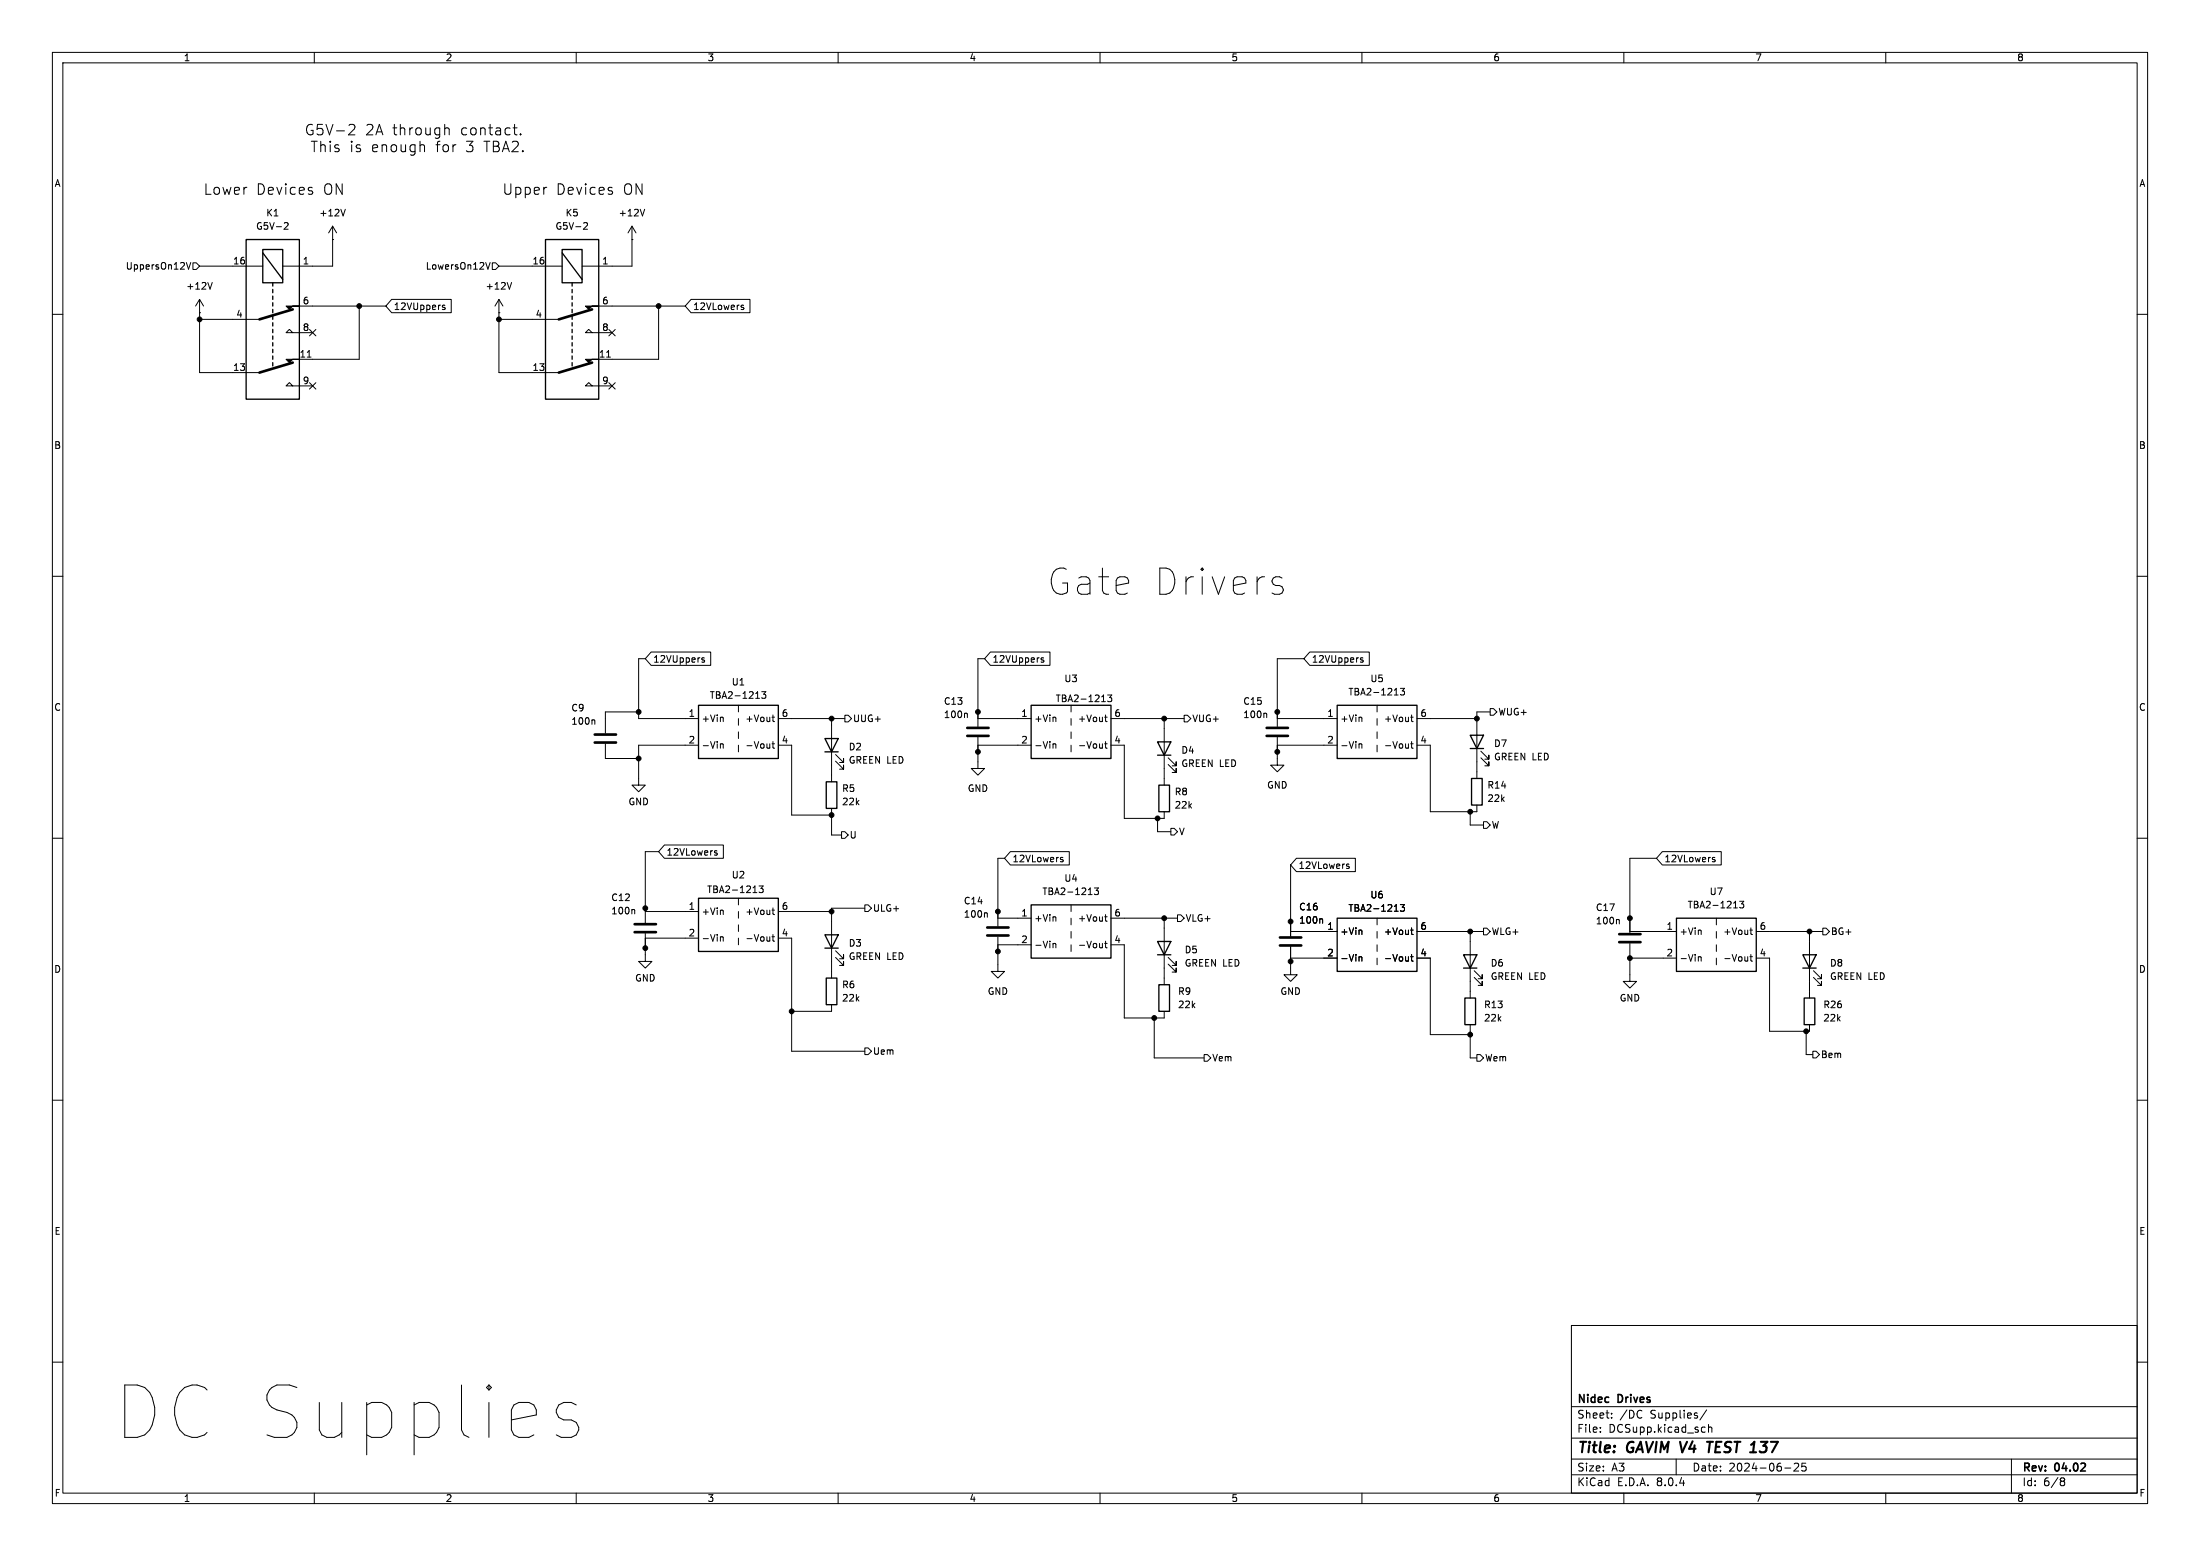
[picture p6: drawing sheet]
<svg xmlns="http://www.w3.org/2000/svg" width="420mm" height="297mm" viewBox="0 0 420 297" stroke-linecap="round" stroke-linejoin="round" font-family="sans-serif">
<g fill="none" stroke="#000" stroke-width=".19">
<path d="M10 10h400v277h-400zM12 12h396v273h-396zM60 10v2M110 10v2M160 10v2M210 10v2M260 10v2M310 10v2M360 10v2M59.6 36.5v.5M65.9 39.9l-.4 1.3M66.9 23.7l.7 .1a.54 .54 0 0 1 .1 .8l-1.2 1.1h1.3"/>
<path d="M80.8 27.6l.2 .3v1.1M85 24.5l.2-.1 .5 .1 .1 1.2M97.9 24.4h.8M98.3 25.6l.4 .1M99.4 25.5v.2M116.9 36.5v.5M123.1 39.9l-.5 1.3M10 60h2M35.6 50.1l.4 1.3 .4-1.3M36.8 50.2h.7l.6 .6-.6 .6h-.7zM38.1 59.7h.1M38.1 50.8h12.1"/>
<path d="M38.1 57.2v13.9h11.4M38.1 57.2l-.8 1.2M38.1 57.2l.8 1.2M40.5 53.9l-.4 1.3M54.3 42.6l.5-.1 .2 .4-.8 .9h.8M57.1 58.4h16.6M63.5 45.7h.1M63.5 43.2v7.6h-9.5M63.5 43.2l-.8 1.3M63.5 43.2l.8 1.3M68.6 58.4v10.2h-11.5M74.8 57.1h11.3v2.6h-11.3l-1.1-1.3z"/>
<path d="M84.4 58.5l.6 .3-.2 .3-.4-.1M84.9 58.3l-.3-.1-.2 .2M92.7 50.1l.4 1.3 .5-1.3M94 50.2h.6l.6 .6-.6 .6h-.6zM95.2 59.7h.1M95.2 50.8h12.1M95.2 57.2v13.9h11.5M95.2 57.2l-.7 1.2M95.2 57.2l.8 1.2M97.7 53.9l-.5 1.3M111.5 42.6l.4-.1 .3 .4-.8 .9h.8M114.3 58.4h16.5"/>
<path d="M120.6 45.7h.1M120.6 43.2l-.7 1.3M120.6 43.2v7.6h-9.5M120.6 43.2l.8 1.3M125.7 58.4v10.2h-11.4M131.9 57.1h11.3v2.6h-11.3l-1.1-1.3zM141.5 58.6l.5 .2v.2l-.4 .1M141.5 58.3h.5M408 60h2M38.1 61h11.4M55.9 63.5l-.7-.6-.6 .6h5.1M55.9 73.7l-.7-.7-.6 .7h5.1"/>
<path d="M58.7 68.2h.7M59.1 62.9l1.2 1.2M59.1 73.1l1.2 1.2M60.3 62.9l-1.2 1.2M60.3 73.1l-1.2 1.2M95.2 61h11.5M113 63.5l-.6-.6-.6 .6h5M113 73.7l-.6-.7-.6 .7h5M115.8 68.2h.7M116.2 62.9l1.2 1.2M116.2 73.1l1.2 1.2M117.4 62.9l-1.2 1.2"/>
<path d="M117.4 73.1l-1.2 1.2M10 110h2M243.6 111.8h.7l.4 .2 .3 .7-.3 .5-.4 .2h-1M243.6 110.1h.7l.4 .2M408 110h2M113.4 137.4l.2 .2v.6M121.9 135.9h-6.3v4.1M123.2 125.7h-1.3v11.5h11.4M124.3 124.5h11.4v2.5h-11.4l-1.1-1.3zM134 125.8l.5 .4-.2 .2-.3-.1M134.5 125.6h-.3l-.2 .1M137.9 136.9l.2 .2v.6"/>
<path d="M141 134.6v1.3M141 137.2v1.2M141 139.7v1.3M144.3 133.3h.7M145.4 132h.8l-.4 .5 .3 .1v.6l-.1 .1-.6-.1M147.4 136.9h.5M147.6 136.5v1.1l.3 .1M148.6 137.2h12.7M158.7 137.2v12M161.3 136.5h.6l.7 .7-.7 .6h-.6zM184.5 136.1l.2 .2v.7M186.7 137.2h10.1"/>
<path d="M188 125.7h-1.3v13M189.1 124.5h11.3v2.5h-11.3l-1.1-1.3zM198.7 125.8l.6 .4-.2 .2-.4-.1M199.2 125.6h-.3l-.2 .1M201.4 136.9l.2 .2v.6M204.5 134.6v1.3M204.5 137.2v1.2M204.5 139.7v1.3M210.3 133.9h.7M210.9 136.9h.5M211.1 136.5v1.1l.3 .1M211.5 132.7h.7l-.4 .4 .4 .2v.5l-.2 .1-.5-.1"/>
<path d="M212.1 137.2h14M222.2 137.2v12.7M226.1 136.5h.6l.6 .7-.6 .6h-.6zM241.6 136.1l.2 .2v.7M243.8 137.2h11.5M248.9 125.7h-5.1v13M250 124.5h11.4v2.5h-11.4l-1.1-1.3zM259.7 125.8l.5 .4-.1 .2-.4-.1M259.8 136.9l.2 .2v.6M260.2 125.6h-.3l-.2 .1M262.9 134.6v1.3M262.9 137.2v1.2"/>
<path d="M262.9 139.7v1.3M266.2 132.7h.7M267.3 131.4h.8l-.4 .5 .4 .1v.5l-.2 .2-.6-.2M269.3 136.9h.5M269.5 136.5v1.1l.3 .1M270.5 137.2h11.4M284.5 135.3h.6l.6 .6-.6 .6h-.6zM284.5 135.9h-2.6v12.7M10 160h2M115.6 142v2.8h6.3M133.3 142.2h-11.4v7.7h1.3l-1.3 1.2-1.3-1.2h1.3M137.5 142.1l.2-.1h.3l.1 .8"/>
<path d="M137.5 142v.8M141 142.2v1.3M147.4 142h.5M147.6 141.5v1.1l.3 .2M148.6 142.2h2.5v13.4h7.6M158.7 154.3v5.1h2M159.5 145.3l1.5 1.5v-.7v.7h-.7M159.5 144l1.5 1.5v-.7v.7h-.7M160.7 158.8h.6l.6 .6-.6 .6h-.6zM186.7 140.7v6h1.3l-1.3 1.3-1.3-1.3h1.3M186.7 142.2h10.1M201 142.1l.2-.1h.3l.1 .8"/>
<path d="M201 142v.8M204.5 142.2v1.3M210.9 142h.5M211.1 141.5v1.1l.3 .2M212.1 142.2h2.5v14h7.6v-1.3M221 156.2v2.6h2.5M223 145.9l1.5 1.5v-.7v.7h-.7M223 144.7l1.5 1.5v-.8v.8h-.7M223.5 158.1h.7l.6 .7-.6 .6h-.7zM243.8 140.7v5.4h1.3l-1.3 1.2-1.2-1.2h1.2M243.8 142.2h11.5M259.4 142.1l.2-.1h.3l.1 .8"/>
<path d="M259.4 142v.8M262.9 142.2v1.3M269.3 142h.5M269.5 141.5v1.1l.3 .2M270.5 142.2h2.5v12.7h8.9v-1.2M280.7 154.9v2.6h2.5M282.7 144.7l1.5 1.5v-.8v.8h-.7M282.7 143.4l1.5 1.5v-.8v.8h-.7M283.2 156.8h.6l.7 .7-.7 .6h-.6zM408 160h2M121 173.6l.2 .2v.6M123.2 178.2v5.3h1.3l-1.3 1.3-1.3-1.3h1.3"/>
<path d="M123.2 174h10.1M123.2 179.1h10.1M125.7 162.6h-2.5v13.5M126.8 161.3h11.3v2.5h-11.3l-1.1-1.2zM136.5 162.7l.4 .3v.2h-.4M136.5 162.4h.4M137.5 178.9l.2-.1 .3 .1 .1 .7M137.5 178.8v.8M137.9 173.7l.2 .2v.7M141 171.5v1.2M141 174v1.3M141 176.5v1.3"/>
<path d="M141 179.1v1.2M143.8 170.4h.7M144.9 169.1h.8l-.4 .5 .3 .1v.6l-.1 .1-.6-.1M147.4 178.8h.5M147.4 173.7h.5M147.6 173.3v1.1l.3 .2M147.6 178.4v1.1l.3 .1M148.6 174h10.1M148.6 179.1h2.5v21.6h14M165.1 172.7h.6l.7 .7-.7 .6h-.6zM165.1 173.4h-6.4v13.3M188.3 174.2l.2 .2v.7"/>
<path d="M190.5 178.8v6.6h1.3l-1.3 1.3-1.3-1.3h1.3M190.5 175.3h6.3M191.8 163.8h-1.3v13M192.9 162.6h11.2v2.5h-11.2l-1.1-1.3zM201.4 175l.2 .2v.6M202.5 164l.5 .3-.1 .1-.3 .1M202.5 163.7h.4M204.5 172.7v1.3M204.5 175.3v1.2M204.5 177.8v1.3M207.8 170.8h.7M208.9 169.5h.8l-.4 .5 .3 .1v.5l-.1 .2-.6-.2"/>
<path d="M210.9 175h.5M211.1 174.6v1.1l.3 .1M211.1 179.6v1.1l.3 .2M212.1 175.3h12.7M222.2 175.3v12.7M224.8 174.6h.6l.7 .7-.7 .6h-.6zM246.4 177.8h8.9M246.4 165.1v13.6M247.5 163.8h11.2v2.6h-11.2l-1.1-1.3zM252.3 175.4l.2 .2v.6M257.1 165.3l.5 .2-.1 .2-.3 .1M257.1 165h.4"/>
<path d="M259.8 177.5l.2 .2v.7M262.9 175.3v1.2M262.9 177.8v1.3M266.2 173.9h.7M267.3 172.7h.8l-.4 .4 .4 .2v.5l-.2 .1-.6-.1M269.3 177.5h.5M269.5 177.1v1.1l.3 .2M270.5 177.8h12.7M280.7 177.8v12.7M283.2 177.2h.6l.7 .6-.7 .6h-.6zM309 175.5l.1 .2v.6M311.1 177.8h8.9"/>
<path d="M316.2 163.8h-5.1v14.3M317.3 162.6h11.3v2.5h-11.3l-1.1-1.3zM324.6 177.5l.2 .2v.7M327 164l.4 .3v.1l-.4 .1M327 163.7h.4M327.7 175.3v1.2M327.7 177.8v1.3M331 173.3h.7M332.1 172h.8l-.4 .5 .3 .1v.6l-.2 .1-.5-.1M334.1 177.5h.5M334.2 177.1v1.1l.4 .2M335.3 177.8h12.7"/>
<path d="M345.4 177.8v12.7M348 177.2h.6l.6 .6-.6 .6h-.6zM158.7 191.8v1.2h-7.6M159.5 182.8l1.5 1.5v-.8v.8h-.7M159.5 181.5l1.5 1.5v-.8v.8h-.7M190.5 180.3h6.3M201 180.2l.2-.1h.3l.1 .8M201 180.1v.8M204.5 180.3v1.3M210.9 180.1h.5M212.1 180.3h2.5v14h7.6v-1.3M220.3 194.3v7.6h9.6"/>
<path d="M223 184l1.5 1.5v-.7v.7h-.7M223 182.8l1.5 1.5v-.8v.8h-.7M246.4 180.7v5.4h1.2l-1.2 1.2-1.3-1.2h1.3M246.4 182.9h8.9M259.4 182.7l.2-.1 .3 .1 .1 .8M259.4 182.6v.9M262.9 180.3v1.3M262.9 182.9v1.3M269.3 182.6h.5M269.5 182.2v1.1l.3 .2M270.5 182.9h2.5v14.6h7.7M280.7 195.6v6.3h1.2"/>
<path d="M281.4 186.6l1.6 1.5v-.8v.8h-.8M281.4 185.3l1.6 1.5v-.7v.7h-.8M311.1 180.1v7.2h1.3l-1.3 1.3-1.2-1.3h1.2M311.1 182.9h8.9M324.2 182.7l.2-.1 .3 .1 .1 .8M324.2 182.6v.9M327.7 180.3v1.3M327.7 182.9v1.3M334.1 182.6h.5M334.2 182.2v1.1l.4 .2M335.3 182.9h2.5v14h7.6v-1.3M344.8 196.9v4.4h1.3"/>
<path d="M346.2 186.6l1.5 1.5v-.8v.8h-.7M346.2 185.3l1.5 1.5v-.7v.7h-.7M10 210h2M165.1 200h.6l.7 .7-.7 .6h-.6zM229.9 201.3h.6l.6 .6-.6 .7h-.6zM281.9 201.3h.7l.6 .6-.6 .7h-.7zM346.1 200.7h.6l.6 .6-.6 .6h-.6zM408 210h2M10 260h2M300 253h108v32h-108zM408 260h2M110 268.2l-.9-.5h-1.5l-.9 .5-.5 .9v.5l.5 1 .9 .4h1.5l.9 .5 .5 1v.4l-.5 1-.9 .5h-1.9l-1-.5"/>
<path d="M300 278.5h108M300 274.5h108M300 268.5h108M305.5 273.2v.2M305.5 272.5v.1M307.7 270.5v.2M307.7 269.8v.1M320 278.5v3M325.4 272.4l.1 .1M325.5 273.3l-.1 .1M325.8 269.1l-1.3 1.9M326.2 271.9v1.5"/>
<path d="M326.2 272.5l.2-.1 .3 .1 .1 .9M342.5 279.4l.6-.1 .2 .1 .1 .3-1 1.1h1M344.7 279.3h-.7l-.1 .7 .3-.1h.5l.1 .2-.1 .5-.2 .2-.6-.2M384 278.5v6.5M60 285v2M110 285v2M160 285v2M210 285v2M260 285v2M300 281.5h108M310 285v2M340.7 280.2h1.2"/>
<path d="M360 285v2M393.6 282.1h.3l.3 .3-.3 .3M393.6 282.7h.3M393.9 282.7l.2 .2 .1 .4-.3 .3h-.3"/>
</g>
<path d="M325.9 275.2h1.1M326.4 275.2l-.2 2" fill="none" stroke="#000" stroke-width=".4"/>
<g fill="none" stroke="#000" stroke-width=".25">
<path d="M47 45.7h10.1v30.5h-10.1zM50.2 47.6h3.8v6.4h-3.8zM50.2 48.3l3.8 5M52.1 54v.6M52.1 55.2v.7M52.1 56.5v.7M52.1 57.8v.6M52.1 59.1v.6M104.1 45.7h10.2v30.5h-10.2zM107.3 47.6h3.8v6.4h-3.8zM107.3 48.3l3.8 5M109.2 54v.6"/>
<path d="M109.2 55.2v.7M109.2 56.5v.7M109.2 57.8v.6M109.2 59.1v.6M52.1 60.3v.7M52.1 61.6v.6M52.1 62.9v.6M52.1 64.1v.7M52.1 65.4v.6M52.1 66.7v.6M52.1 67.9v.7M52.1 69.2v.7"/>
<path d="M109.2 60.3v.7M109.2 61.6v.6M109.2 62.9v.6M109.2 64.1v.7M109.2 65.4v.6M109.2 66.7v.6M109.2 67.9v.7M109.2 69.2v.7M133.3 134.6h15.3v10.2h-15.3zM196.8 134.6h15.3v10.2h-15.3zM255.3 134.6h15.2v10.2h-15.2zM157.5 141h2.5l-1.3 2.5z"/>
<path d="M157.5 143.5h2.5M157.7 149.2h2.1v5.1h-2.1zM221 141.6h2.5l-1.3 2.5zM221 144.1h2.5M221.2 149.9h2.1v5h-2.1zM280.7 140.3h2.5l-1.3 2.6zM280.7 142.9h2.5M280.9 148.6h2.1v5.1h-2.1zM133.3 171.5h15.3v10.1h-15.3zM157.5 178.4h2.5l-1.3 2.6zM196.8 172.7h15.3v10.2h-15.3zM221 179.7h2.5l-1.3 2.5z"/>
<path d="M255.3 175.3h15.2v10.1h-15.2zM320 175.3h15.3v10.1h-15.3zM157.5 181h2.5M157.7 186.7h2.1v5.1h-2.1zM221 182.2h2.5M221.2 188h2.1v5h-2.1zM279.4 182.2h2.5l-1.2 2.6zM279.4 184.8h2.5M279.7 190.5h2v5.1h-2zM344.2 182.2h2.5l-1.3 2.6zM344.2 184.8h2.5M344.4 190.5h2.1v5.1h-2.1z"/>
</g>
<g fill="none" stroke="#000" stroke-width=".51">
<path d="M55.9 59.1l-6.4 1.9M113 59.1l-6.3 1.9M55.9 69.2l-6.4 1.9M113 69.2l-6.3 1.9M184.7 138.9h4M241.8 138.9h4.1M113.5 141.7h4.1M113.5 140.2h4.1M184.7 140.5h4M241.8 140.5h4.1M121.2 177.9h4M121.2 176.4h4"/>
<path d="M188.5 178.6h4M188.5 177h4M244.3 178.9h4.1M309.1 179.8h4.1M309.1 178.3h4.1M244.3 180.5h4.1"/>
</g>
<g fill="#000" stroke="#000" stroke-width=".19">
<path d="M54.6 58.4h2.5h-1.2l-.7 .7zM111.8 58.4h2.5h-1.3l-.6 .7zM54.6 68.6h2.5h-1.2l-.7 .6zM111.8 68.6h2.5h-1.3l-.6 .6z"/>
<circle cx="68.6" cy="58.4" r=".46"/>
<circle cx="125.7" cy="58.4" r=".46"/>
<circle cx="38.1" cy="61" r=".46"/>
<circle cx="95.2" cy="61" r=".46"/>
<circle cx="121.9" cy="135.9" r=".46"/>
<circle cx="158.7" cy="137.2" r=".46"/>
<circle cx="186.7" cy="135.9" r=".46"/>
<circle cx="222.2" cy="137.2" r=".46"/>
<circle cx="243.8" cy="135.9" r=".46"/>
<circle cx="281.9" cy="137.2" r=".46"/>
<circle cx="121.9" cy="144.8" r=".46"/>
<circle cx="158.7" cy="155.6" r=".46"/>
<circle cx="186.7" cy="143.5" r=".46"/>
<circle cx="221" cy="156.2" r=".46"/>
<circle cx="243.8" cy="143.5" r=".46"/>
<circle cx="280.7" cy="154.9" r=".46"/>
<circle cx="123.2" cy="173.4" r=".46"/>
<circle cx="158.7" cy="174" r=".46"/>
<circle cx="190.5" cy="174" r=".46"/>
<circle cx="222.2" cy="175.3" r=".46"/>
<circle cx="246.4" cy="175.9" r=".46"/>
<circle cx="280.7" cy="177.8" r=".46"/>
<circle cx="311.1" cy="175.3" r=".46"/>
<circle cx="345.4" cy="177.8" r=".46"/>
<circle cx="123.2" cy="181" r=".46"/>
<circle cx="151.1" cy="193" r=".46"/>
<circle cx="190.5" cy="181.6" r=".46"/>
<circle cx="220.3" cy="194.3" r=".46"/>
<circle cx="246.4" cy="183.5" r=".46"/>
<circle cx="280.7" cy="197.5" r=".46"/>
<circle cx="311.1" cy="182.9" r=".46"/>
<circle cx="344.8" cy="196.9" r=".46"/>
</g>
<text font-size="13.9" x="21.3" y="275.6">DC Supplies</text>
<text font-size="7" x="199.6" y="114.1">Gate Drivers</text>
<g font-size="2.8">
<text x="58.1" y="26">G5V-2</text>
<text x="59.2" y="29.2">This</text>
<text x="66.7" y="29.2">is</text>
<text x="69.7" y="26">2A through</text>
<text x="70.8" y="29.2">enough</text>
<text x="83.2" y="29.2">for</text>
<text x="87.9" y="26">contact.</text>
<text x="89" y="29.2">3 TBA2.</text>
<text x="38.8" y="37.3">Lower</text>
<text x="48.9" y="37.3">Devices</text>
<text x="61.7" y="37.3">ON</text>
<text x="95.9" y="37.3">Upper</text>
<text x="106.1" y="37.3">Devices</text>
<text x="118.9" y="37.3">ON</text>
<text x="301" y="277.9">Title:</text>
<text x="310.6" y="277.9">GAVIM V4</text>
<text x="327.6" y="277.9">TEST 137</text>
</g>
<g font-size="2.1">
<text x="301" y="268.2">Nidec</text>
<text x="308.9" y="268.2">Drives</text>
<text x="301" y="273.7">File:</text>
<text x="301" y="271">Sheet:</text>
<text x="307.1" y="273.7">DCSupp.kicad_sch</text>
<text x="309.2" y="271">/DC</text>
<text x="315.1" y="271">Supplies/</text>
<text x="301" y="281.1">Size:</text>
<text x="307.6" y="281.1">A3</text>
<text x="323" y="281.1">Date:</text>
<text x="330" y="281.1">2024-06-25</text>
<text x="386" y="281.3">Rev:</text>
<text x="392.4" y="281.3">04.02</text>
<text x="301" y="283.9">KiCad</text>
<text x="308.7" y="283.9">E.D.A.</text>
<text x="316.3" y="283.9">8.0.4</text>
<text x="386" y="283.9">Id:</text>
<text x="390.1" y="283.9">6/8</text>
</g>
<g font-size="1.8">
<text x="35" y="11.9">1</text>
<text x="85" y="11.9">2</text>
<text x="135" y="11.9">3</text>
<text x="185" y="11.9">4</text>
<text x="235" y="11.9">5</text>
<text x="285" y="11.9">6</text>
<text x="335" y="11.9">7</text>
<text x="385" y="11.9">8</text>
<text x="10.3" y="35.9">A</text>
<text x="408.3" y="35.9">A</text>
<text x="50.7" y="41.5">K1</text>
<text x="60.9" y="41.5">+12V</text>
<text x="107.9" y="41.5">K5</text>
<text x="118" y="41.5">+12V</text>
<text x="48.8" y="44">G5V-2</text>
<text x="105.9" y="44">G5V-2</text>
<text x="23.9" y="51.7">UppersOn12V</text>
<text x="44.4" y="50.5">16</text>
<text x="57.7" y="50.5">1</text>
<text x="81.2" y="51.7">LowersOn12V</text>
<text x="101.6" y="50.5">16</text>
<text x="114.9" y="50.5">1</text>
<text x="35.5" y="55.5">+12V</text>
<text x="57.7" y="58.2">6</text>
<text x="75.1" y="59.4">12VUppers</text>
<text x="92.6" y="55.5">+12V</text>
<text x="114.9" y="58.2">6</text>
<text x="132.2" y="59.4">12VLowers</text>
<text x="45" y="60.7">4</text>
<text x="57.7" y="63.2">8</text>
<text x="102.2" y="60.7">4</text>
<text x="114.9" y="63.2">8</text>
<text x="44.4" y="70.9">13</text>
<text x="57.1" y="68.3">11</text>
<text x="101.6" y="70.9">13</text>
<text x="114.3" y="68.3">11</text>
<text x="57.7" y="73.4">9</text>
<text x="114.9" y="73.4">9</text>
<text x="10.3" y="85.9">B</text>
<text x="408.2" y="85.9">B</text>
<text x="124.6" y="126.7">12VUppers</text>
<text x="139.6" y="131">U1</text>
<text x="189.4" y="126.7">12VUppers</text>
<text x="203.1" y="130.4">U3</text>
<text x="250.3" y="126.7">12VUppers</text>
<text x="261.5" y="130.4">U5</text>
<text x="10.3" y="135.9">C</text>
<text x="109" y="136">C9</text>
<text x="131.4" y="136.9">1</text>
<text x="135.4" y="133.6">TBA2-1213</text>
<text x="149.2" y="136.9">6</text>
<text x="180.1" y="137.3">100n</text>
<text x="180.1" y="134.7">C13</text>
<text x="194.9" y="136.9">1</text>
<text x="201.4" y="134.2">TBA2-1213</text>
<text x="212.7" y="136.9">6</text>
<text x="237.2" y="137.3">100n</text>
<text x="237.2" y="134.7">C15</text>
<text x="253.3" y="136.9">1</text>
<text x="257.3" y="132.9">TBA2-1213</text>
<text x="271.1" y="136.9">6</text>
<text x="285.9" y="136.8">WUG+</text>
<text x="408.2" y="135.9">C</text>
<text x="109" y="138.5">100n</text>
<text x="131.4" y="142">2</text>
<text x="133.9" y="138">+Vin</text>
<text x="133.9" y="143.1">-Vin</text>
<text x="142.2" y="143.1">-Vout</text>
<text x="142.2" y="138">+Vout</text>
<text x="149.2" y="142">4</text>
<text x="161.9" y="143.4">D2</text>
<text x="162.8" y="138">UUG+</text>
<text x="194.9" y="142">2</text>
<text x="197.4" y="138">+Vin</text>
<text x="197.4" y="143.1">-Vin</text>
<text x="205.7" y="143.1">-Vout</text>
<text x="205.7" y="138">+Vout</text>
<text x="212.7" y="142">4</text>
<text x="227.5" y="138">VUG+</text>
<text x="253.3" y="142">2</text>
<text x="255.8" y="138">+Vin</text>
<text x="255.8" y="143.1">-Vin</text>
<text x="264.1" y="143.1">-Vout</text>
<text x="264.1" y="138">+Vout</text>
<text x="271.1" y="142">4</text>
<text x="285.1" y="142.8">D7</text>
<text x="161.9" y="146">GREEN LED</text>
<text x="225.4" y="144.1">D4</text>
<text x="225.4" y="146.6">GREEN LED</text>
<text x="285.1" y="145.3">GREEN LED</text>
<text x="119.9" y="153.9">GND</text>
<text x="160.7" y="151.4">R5</text>
<text x="160.7" y="153.9">22k</text>
<text x="184.7" y="151.4">GND</text>
<text x="224.2" y="152">R8</text>
<text x="224.2" y="154.5">22k</text>
<text x="241.8" y="150.7">GND</text>
<text x="283.9" y="150.7">R14</text>
<text x="283.9" y="153.3">22k</text>
<text x="162.1" y="160.2">U</text>
<text x="225" y="159.6">V</text>
<text x="284.7" y="158.3">W</text>
<text x="127.2" y="163.5">12VLowers</text>
<text x="139.6" y="167.9">U2</text>
<text x="193.2" y="164.8">12VLowers</text>
<text x="247.8" y="166.1">12VLowers</text>
<text x="317.7" y="164.8">12VLowers</text>
<text x="116.6" y="172.2">C12</text>
<text x="131.4" y="173.7">1</text>
<text x="134.9" y="170.7">TBA2-1213</text>
<text x="149.2" y="173.7">6</text>
<text x="183.9" y="172.8">C14</text>
<text x="198.9" y="171">TBA2-1213</text>
<text x="203.1" y="168.5">U4</text>
<text x="247.9" y="174">C16</text>
<text x="261.5" y="171.7">U6</text>
<text x="322.1" y="173.6">TBA2-1213</text>
<text x="326.3" y="171">U7</text>
<text x="116.6" y="174.7">100n</text>
<text x="131.4" y="178.8">2</text>
<text x="133.9" y="174.9">+Vin</text>
<text x="133.9" y="179.9">-Vin</text>
<text x="142.2" y="179.9">-Vout</text>
<text x="142.2" y="174.9">+Vout</text>
<text x="149.2" y="178.8">4</text>
<text x="166.6" y="174.2">ULG+</text>
<text x="183.9" y="175.4">100n</text>
<text x="194.9" y="175">1</text>
<text x="197.4" y="176.1">+Vin</text>
<text x="205.7" y="176.1">+Vout</text>
<text x="212.7" y="175">6</text>
<text x="226.3" y="176.1">VLG+</text>
<text x="247.9" y="176.5">100n</text>
<text x="253.3" y="177.5">1</text>
<text x="255.8" y="178.7">+Vin</text>
<text x="257.3" y="174.2">TBA2-1213</text>
<text x="264.1" y="178.7">+Vout</text>
<text x="271.1" y="177.5">6</text>
<text x="284.7" y="178.7">WLG+</text>
<text x="304.6" y="174.1">C17</text>
<text x="304.6" y="176.6">100n</text>
<text x="318.1" y="177.5">1</text>
<text x="320.5" y="178.7">+Vin</text>
<text x="328.9" y="178.7">+Vout</text>
<text x="335.8" y="177.5">6</text>
<text x="349.4" y="178.7">BG+</text>
<text x="10.3" y="185.9">D</text>
<text x="161.9" y="180.9">D3</text>
<text x="161.9" y="183.4">GREEN LED</text>
<text x="194.9" y="180.1">2</text>
<text x="197.4" y="181.2">-Vin</text>
<text x="205.7" y="181.2">-Vout</text>
<text x="212.7" y="180.1">4</text>
<text x="226.1" y="182.2">D5</text>
<text x="226.1" y="184.7">GREEN LED</text>
<text x="253.3" y="182.6">2</text>
<text x="255.8" y="183.7">-Vin</text>
<text x="264.1" y="183.7">-Vout</text>
<text x="271.1" y="182.6">4</text>
<text x="284.5" y="184.7">D6</text>
<text x="318.1" y="182.6">2</text>
<text x="320.5" y="183.7">-Vin</text>
<text x="328.9" y="183.7">-Vout</text>
<text x="335.8" y="182.6">4</text>
<text x="349.3" y="184.7">D8</text>
<text x="408.2" y="185.9">D</text>
<text x="121.2" y="187.6">GND</text>
<text x="160.7" y="188.8">R6</text>
<text x="160.7" y="191.4">22k</text>
<text x="188.5" y="190.1">GND</text>
<text x="224.8" y="190.1">R9</text>
<text x="244.3" y="190.1">GND</text>
<text x="284.5" y="187.2">GREEN LED</text>
<text x="309.1" y="191.4">GND</text>
<text x="349.3" y="187.2">GREEN LED</text>
<text x="224.8" y="192.6">22k</text>
<text x="283.2" y="192.6">R13</text>
<text x="283.2" y="195.2">22k</text>
<text x="348" y="192.6">R26</text>
<text x="348" y="195.2">22k</text>
<text x="166.6" y="201.5">Uem</text>
<text x="231.3" y="202.8">Vem</text>
<text x="283.4" y="202.8">Wem</text>
<text x="347.5" y="202.2">Bem</text>
<text x="10.3" y="235.9">E</text>
<text x="408.3" y="235.9">E</text>
<text x="10.3" y="285.9">F</text>
<text x="35" y="286.9">1</text>
<text x="85" y="286.9">2</text>
<text x="135" y="286.9">3</text>
<text x="185" y="286.9">4</text>
<text x="235" y="286.9">5</text>
<text x="285" y="286.9">6</text>
<text x="335" y="286.9">7</text>
<text x="385" y="286.9">8</text>
<text x="408.3" y="285.9">F</text>
</g>
</svg>
